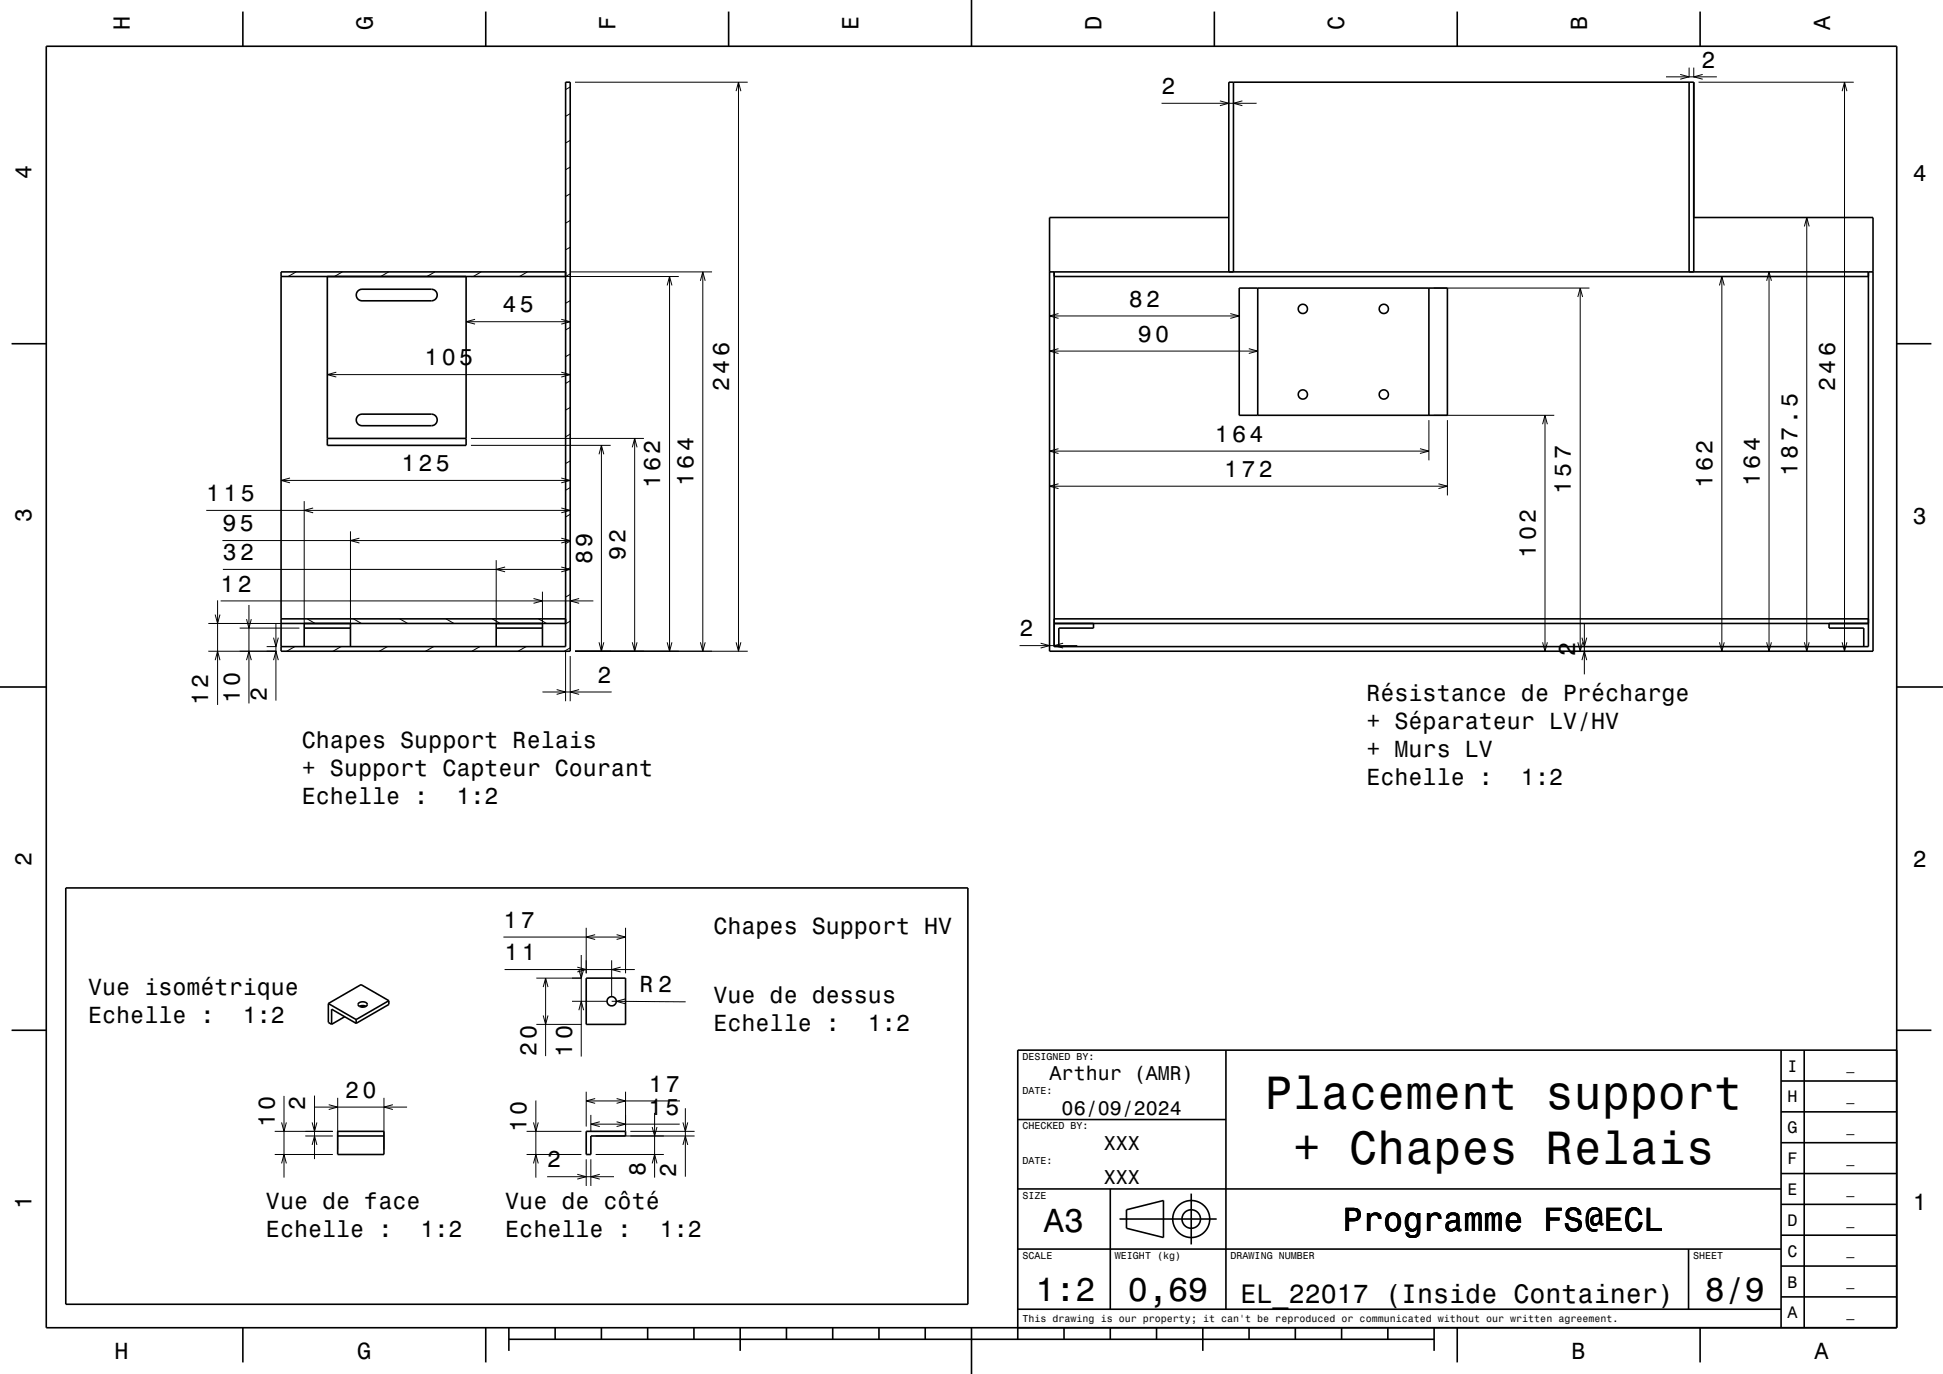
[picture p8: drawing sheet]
<svg xmlns="http://www.w3.org/2000/svg" width="420mm" height="297mm" viewBox="0 0 420 297" stroke-linecap="round" stroke-linejoin="round" font-family="sans-serif">
<g fill="none" stroke="#000" stroke-width=".22">
<path d="M123.3 18.8l-1 .6M124.3 17.8h37.3M159.1 19.7l.5-1.9 .6 1.9M159.6 17.8v123M360.1 16.6h11M363.2 16.1l1.9 .5-1.9 .5M365.1 14.6v2.1M366.1 14.6v2.1M367.2 17.8h33.5M368.1 16.1l-2 .5 2 .5M398.2 19.7l.5-1.9 .5 1.9M398.7 17.8v123"/>
<path d="M123.3 36.1l-1 .6M123.3 30.3l-1 .6M123.3 24.6l-1 .5M251.1 22.3h20.5M263.7 21.8l1.9 .5-1.9 .5M268.6 21.8l-2 .5 2 .5M64 58.8l-1.7 1M74 58.8l-1.7 1M84 58.8l-1.7 1M94 58.8l-1.7 1M101.8 59.8h44.9M104 58.8l-1.7 1"/>
<path d="M114 58.8l-1.7 1M123.3 59.2l-1 .6M123.3 53.4l-1 .6M123.3 47.7l-1 .5M123.3 41.9l-1 .6M123.3 58.8h30.6M144.7 59.8v81M151.9 58.8v82M372.2 59.8v81M382.4 58.8v82M390 49l.6-2 .5 2M390.6 47v93.8"/>
<path d="M100.8 69.5h22.5M102.7 69l-1.9 .5 1.9 .6M121.3 69l2 .5-2 .6M123.3 76.5l-1 .6M123.3 70.8l-1 .5M123.3 65l-1 .6M144.2 61.7l.5-1.9 .5 1.9M151.4 60.7l.5-1.9 .5 1.9M226.9 68.3h41M226.9 75.9h45M228.8 67.8l-1.9 .5 1.9 .5M228.8 75.4l-1.9 .5 1.9 .5"/>
<path d="M265.9 67.8l2 .5-2 .5M269.9 75.4l2 .5-2 .5M309.9 62.3h33.7M341.1 64.2l.5-1.9 .5 1.9M341.6 62.3v78.5M371.7 61.7l.5-1.9 .5 1.9M381.9 60.7l.5-1.9 .5 1.9M70.8 81h52.5M72.7 80.5l-1.9 .5 1.9 .5M101.8 96.3h30.2M101.8 94.8h37.4M121.3 80.5l2 .5-2 .5"/>
<path d="M123.3 99.6l-1 .6M123.3 93.8l-1 .6M123.3 88.1l-1 .6M123.3 82.3l-1 .6M129.5 98.2l.5-1.9 .5 1.9M130 96.3v44.5M136.7 96.7l.5-1.9 .5 1.9M137.2 94.8v46M226.9 97.5h82M228.8 97l-1.9 .5 1.9 .5M306.9 97l2 .5-2 .5M308.9 90.8v8.7"/>
<path d="M309.9 89.8h26.1M312.9 90.8v16.3M333.4 91.7l.6-1.9 .5 1.9M334 89.8v51M44.6 110.3h78.7M48.1 116.8h75.2M60.8 103.8h62.5M62.7 103.3l-1.9 .5 1.9 .6M65.8 108.3v26.4M67.7 109.8l-1.9 .5 1.9 .5M75.8 114.8v19.9M77.7 116.3l-1.9 .5 1.9 .6"/>
<path d="M121.3 103.3l2 .5-2 .6M121.3 116.3l2 .5-2 .6M121.3 109.8l2 .5-2 .5M123.3 116.9l-1 .6M123.3 111.2l-1 .5M123.3 105.4l-1 .6M226.9 105.1h86M228.8 104.6l-1.9 .5 1.9 .5M310.9 104.6l2 .5-2 .5M45 134.8h19.7M46.5 132.8l.5 2 .6-2M47 129.8v22.6"/>
<path d="M47.7 129.9h80.6M48.2 123.1h75.1M51.8 135.8h12.9M53.3 133.8l.5 2 .5-2M53.8 130.8v21.3M57.6 139.8h2.1M59.1 137.8l.5 2 .6-2M59.6 134.8v16.6M63.7 139.8l-1.7 1M66.4 133.8l1.7 1M73.7 139.8l-1.7 1M76.4 133.8l1.7 1"/>
<path d="M83.7 139.8l-1.7 1M86.4 133.8l1.7 1M93.7 139.8l-1.7 1M96.4 133.8l1.7 1M103.7 139.8l-1.7 1M106.4 133.8l1.7 1M107.3 121.1v13.6M109.2 122.6l-1.9 .5 1.9 .5M113.7 139.8l-1.7 1M115.3 129.4l2 .5-2 .5M116.4 133.8l1.7 1M117.3 127.9v6.8"/>
<path d="M121.3 122.6l2 .5-2 .5M123.3 134.3l-1 .5M123.3 128.5l-1 .6M123.3 122.7l-1 .6M125.2 129.4l-1.9 .5 1.9 .5M129.5 138.8l.5 2 .5-2M136.7 138.8l.5 2 .5-2M144.2 138.8l.5 2 .5-2M151.4 138.8l.5 2 .5-2M159.1 138.8l.5 2 .6-2M220.4 139.6h12.5M224.9 139l2 .6-2 .5"/>
<path d="M229.8 139l-1.9 .6 1.9 .5M333.4 138.8l.6 2 .5-2M341.1 138.8l.5 2 .5-2M342 137.8l.5 2 .5-2M342.5 134.8v11M371.7 138.8l.5 2 .5-2M381.9 138.8l.5 2 .5-2M390 138.8l.6 2 .5-2M398.2 138.8l.5 2 .5-2M45 140.8h14.7M46.5 142.7l.5-1.9 .6 1.9M53.3 142.7l.5-1.9 .5 1.9"/>
<path d="M59.1 142.7l.5-1.9 .6 1.9M117.3 149.6h14.9M120.3 149.1l2 .5-2 .5M122.3 140.8v10.8M123.3 140l-1.3 .8M123.3 141.8v9.8M124.3 140.8h37.3M125.2 149.1l-1.9 .5 1.9 .5M342 142.7l.5-1.9 .5 1.9M108.8 202.6h26.4M109.1 209.6h28.1M115.9 211.4h9.8"/>
<path d="M117.4 213.4l.5-2 .6 2M117.4 219.5l.5 1.9 .6-1.9M117.9 211.4v16.9M123.6 216.4h7.6M124.8 209.1l1.9 .5-1.9 .5M125.1 218.4l.5-2 .6 2M125.1 209.5l.5 1.9 .6-1.9M125.6 206.4v22M126.7 200.6v9.8M128.7 202l-2 .6 2 .5M132.2 207.6v7.8M132.2 216.4l16 .2"/>
<path d="M133.3 202l1.9 .6-1.9 .5M134.2 209.1l-2 .5 2 .5M135.2 215.9l-2 .5 1.9 .6M135.2 200.6v9.8M61.4 236.9v17.7M68 236.8v13.8M68 239.3h20M71.1 238.8l1.9 .5-1.9 .5M73 237.3v11.2M83 237.3v11.2M84.9 238.8l-1.9 .5 1.9 .5M115.8 237.9v16.7"/>
<path d="M115.9 221.4h9.8M126.7 236v7.5M126.7 238h20.3M128.7 237.5l-2 .5 2 .5M133.3 237.5l1.9 .5-1.9 .5M135.2 236v8.5M148.1 239.6v14.8M59.4 249.6h12.6M59.4 244.6h12.6M60.9 251.5l.5-1.9 .5 1.9M60.9 242.6l.5 2 .5-2M66 245.6h6"/>
<path d="M67.5 242.6l.5 2 .5-2M67.5 247.5l.5-1.9 .5 1.9M113.8 249.6h11.9M113.8 244.6h11.9M115.3 242.6l.5 2 .6-2M115.3 251.5l.5-1.9 .6 1.9M118.3 254.4h14.4M124.8 253.8l1.9 .6-1.9 .5M126.7 250.6v5.8M127.7 241v3.5M127.7 250.6v5.8M127.7 243h19.2"/>
<path d="M128.8 249.6h14.7M128.8 245.6h21.3M129.6 253.8l-1.9 .6 1.9 .5M129.6 242.5l-1.9 .5 1.9 .5M133.3 242.5l1.9 .5-1.9 .5M136.3 244.6h13.8M141 243.6l.5 2 .5-2M141 251.5l.5-1.9 .5 1.9M141.5 240.6v14M147.6 242.6l.5 2 .6-2M147.6 247.5l.5-1.9 .6 1.9"/>
</g>
<g fill="none" stroke="#000" stroke-width=".35">
<path d="M10 10h400v277h-400zM52.5 2.5v7.5M105 2.5v7.5M157.5 2.5v7.5M210 0v10M262.5 2.5v7.5M266.6 17.8v41M315 2.5v7.5M365.1 17.8v41M367.5 2.5v7.5M60.8 59.8h61.5M70.8 59.8v36.5h30v-36.5"/>
<path d="M122.3 58.8h-61.5v82h62.5v-123h-1v122h-61.5M226.9 58.8h178M227.9 58.8v81h176v-81M227.9 59.8h176M265.6 47h-38.7v93.8h178v-93.8h-38.8M265.6 58.8v-41h100.5v41M2.5 74.3h7.5M77.4 62.9l.9-.4h15a1.25 1.25 0 0 1 1.2 1.3 1.25 1.25 0 0 1-1.2 1.2h-15a1.25 1.25 0 0 1-1.2-.7 1.25 1.25 0 0 1 .3-1.4zM267.9 62.3h45v27.5h-45zM271.9 62.3v27.5M308.9 62.3v27.5M410 74.3h7.5"/>
<path d="M70.8 94.8h30M77.4 89.9l.9-.4h15a1.25 1.25 0 0 1 1.2 1.3 1.25 1.25 0 0 1-1.2 1.2h-15a1.25 1.25 0 0 1-1.2-.7 1.25 1.25 0 0 1 .3-1.4zM60.8 133.8h61.5M60.8 134.8h61.5M65.8 135.8h10M65.8 134.8v5M75.8 134.8v5M107.3 135.8h10M107.3 134.8v5M117.3 134.8v5M227.9 133.8h176M227.9 134.8h176"/>
<path d="M236.4 134.8v1h-7.5v4M395.4 134.8v1h7.5v4M0 148.5h10M410 148.5h10M14.2 191.9h195v90h-195zM71 216.9v4.1l.7 .4M71 216.9l6 3.5M74.5 219.8l-2.8 1.6M77.5 216.9a1.16 1.16 0 0 1 1.9 .3 1.11 1.11 0 0 1-1 .5 1.11 1.11 0 0 1-1-.7zM77.7 217.5l.7-.1 .7 .1M78.7 217.4l-.6 .3M84.1 216.3v.8l-7.1 4.1"/>
<path d="M84.1 216.3l-6.1-3.5-7 4.1M84.1 216.3l-7.1 4.1M126.7 211.4h8.5v10h-8.5zM2.5 222.7h7.5M77 221.2l-5.3-3.1v3.3M77 220.4v.8M265 227v56M385 233.7h25M385 227v60M390 227v60M410 222.7h7.5M410 227h-190v62.5"/>
<path d="M73 245.6h10M73 244.6h10v5h-10zM126.7 244.6h8.5v1h-7.5v4h-1zM220 257h165M220 242h45M240 257v26M257.5 258v11M385 253.7h25M385 247h25M385 240.3h25M220 270h165M242 263.5h21"/>
<path d="M243.5 261.5l8-2v8l-8-2zM365 270v13M385 273.7h25M385 267h25M385 260.3h25M52.5 287v7.5M105 287v7.5M110 289.5h200M110 287v5M120 287v2.5M130 287v2.5M140 287v2.5"/>
<path d="M150 287v2.5M160 287v5M170 287v2.5M180 287v2.5M190 287v2.5M200 287v2.5M210 287v10M220 283h165M230 287v2.5M240 287v2.5M250 287v2.5M260 287v5"/>
<path d="M270 287v2.5M280 287v2.5M290 287v2.5M300 287v2.5M310 287v5M315 287v7.5M367.5 287v7.5M385 280.3h25"/>
<circle cx="281.6" cy="66.8" r="1"/>
<circle cx="299.1" cy="66.8" r="1"/>
<circle cx="281.6" cy="85.3" r="1"/>
<circle cx="299.1" cy="85.3" r="1"/>
<circle cx="132.2" cy="216.4" r="1"/>
<circle cx="257.5" cy="263.5" r="2"/>
<circle cx="257.5" cy="263.5" r="4"/>
</g>
<g font-size="10.1">
<text x="273.4" y="239.6">Placement support</text>
<text x="279.5" y="251.7">+ Chapes Relais</text>
</g>
<g font-size="7.2">
<text x="225.7" y="266.3">A3</text>
<text x="290.3" y="266.1">Programme FS@ECL</text>
<text x="223.8" y="281.3">1:2</text>
<text x="243.8" y="281.3">0,69</text>
<text x="368.5" y="281.3">8/9</text>
</g>
<text font-size="5.8" x="268.2" y="281.6">EL_22017 (Inside Container)</text>
<g font-size="5">
<text x="28.1" y="6.5" transform="rotate(-90 28.1 6.5)">H</text>
<text x="80.6" y="6.5" transform="rotate(-90 80.6 6.5)">G</text>
<text x="133.1" y="6.5" transform="rotate(-90 133.1 6.5)">F</text>
<text x="185.6" y="6.5" transform="rotate(-90 185.6 6.5)">E</text>
<text x="238.1" y="6.5" transform="rotate(-90 238.1 6.5)">D</text>
<text x="290.6" y="6.5" transform="rotate(-90 290.6 6.5)">C</text>
<text x="343.1" y="6.5" transform="rotate(-90 343.1 6.5)">B</text>
<text x="395.6" y="6.5" transform="rotate(-90 395.6 6.5)">A</text>
<text x="367.8" y="14.6">2</text>
<text x="251.1" y="20.3">2</text>
<text x="6.8" y="38.7" transform="rotate(-90 6.8 38.7)">4</text>
<text x="413.5" y="39">4</text>
<text x="108.6" y="67.5">45</text>
<text x="244" y="66.3">82</text>
<text x="246" y="73.9">90</text>
<text x="91.8" y="79">105</text>
<text x="157.6" y="84.5" transform="rotate(-90 157.6 84.5)">246</text>
<text x="396.7" y="84.5" transform="rotate(-90 396.7 84.5)">246</text>
<text x="262.6" y="95.5">164</text>
<text x="86.8" y="101.8">125</text>
<text x="142.7" y="105.5" transform="rotate(-90 142.7 105.5)">162</text>
<text x="149.9" y="105" transform="rotate(-90 149.9 105)">164</text>
<text x="264.6" y="103.1">172</text>
<text x="339.6" y="106.8" transform="rotate(-90 339.6 106.8)">157</text>
<text x="370.2" y="105.5" transform="rotate(-90 370.2 105.5)">162</text>
<text x="380.4" y="105" transform="rotate(-90 380.4 105)">164</text>
<text x="388.6" y="102.9" transform="rotate(-90 388.6 102.9)">187.5</text>
<text x="6.8" y="112.9" transform="rotate(-90 6.8 112.9)">3</text>
<text x="44.6" y="108.3">115</text>
<text x="413.5" y="113.2">3</text>
<text x="48.1" y="114.8">95</text>
<text x="48.2" y="121.1">32</text>
<text x="128" y="121.9" transform="rotate(-90 128 121.9)">89</text>
<text x="135.2" y="121.2" transform="rotate(-90 135.2 121.2)">92</text>
<text x="332" y="120.5" transform="rotate(-90 332 120.5)">102</text>
<text x="47.7" y="127.9">12</text>
<text x="220.4" y="137.6">2</text>
<text x="340.5" y="141.8" transform="rotate(-90 340.5 141.8)">2</text>
<text x="129.2" y="147.6">2</text>
<text x="45" y="152.4" transform="rotate(-90 45 152.4)">12</text>
<text x="51.8" y="152.1" transform="rotate(-90 51.8 152.1)">10</text>
<text x="57.6" y="151.4" transform="rotate(-90 57.6 151.4)">2</text>
<text x="295.4" y="151.6">Résistance de Précharge</text>
<text x="65.3" y="161.6">Chapes Support Relais</text>
<text x="295.4" y="157.7">+ Séparateur LV/HV</text>
<text x="65.3" y="167.7">+ Support Capteur Courant</text>
<text x="295.4" y="163.7">+ Murs LV</text>
<text x="65.3" y="173.7">Echelle :</text>
<text x="98.7" y="173.7">1:2</text>
<text x="295.4" y="169.8">Echelle :</text>
<text x="328.8" y="169.8">1:2</text>
<text x="6.8" y="187.1" transform="rotate(-90 6.8 187.1)">2</text>
<text x="413.5" y="187.4">2</text>
<text x="108.8" y="200.6">17</text>
<text x="154.2" y="201.8">Chapes Support HV</text>
<text x="109.1" y="207.6">11</text>
<text x="19.1" y="215.2">Vue isométrique</text>
<text x="138.2" y="214.5" transform="rotate(1 138.2 214.5)">R 2</text>
<text x="19.1" y="221.2">Echelle :</text>
<text x="52.5" y="221.2">1:2</text>
<text x="154.2" y="216.8">Vue de dessus</text>
<text x="154.2" y="222.8">Echelle :</text>
<text x="187.6" y="222.8">1:2</text>
<text x="115.9" y="228.3" transform="rotate(-90 115.9 228.3)">20</text>
<text x="123.6" y="228.4" transform="rotate(-90 123.6 228.4)">10</text>
<text x="66" y="239.9" transform="rotate(-90 66 239.9)">2</text>
<text x="74.6" y="237.3">20</text>
<text x="140.2" y="236">17</text>
<text x="59.4" y="243.7" transform="rotate(-90 59.4 243.7)">10</text>
<text x="113.8" y="244.7" transform="rotate(-90 113.8 244.7)">10</text>
<text x="140.2" y="241">15</text>
<text x="118.3" y="252.4">2</text>
<text x="139.5" y="254.1" transform="rotate(-90 139.5 254.1)">8</text>
<text x="146.1" y="254.4" transform="rotate(-90 146.1 254.4)">2</text>
<text x="6.8" y="261.3" transform="rotate(-90 6.8 261.3)">1</text>
<text x="57.5" y="261.4">Vue de face</text>
<text x="109.2" y="261.4">Vue de côté</text>
<text x="413.5" y="261.6">1</text>
<text x="57.5" y="267.5">Echelle :</text>
<text x="90.9" y="267.5">1:2</text>
<text x="109.2" y="267.5">Echelle :</text>
<text x="142.6" y="267.5">1:2</text>
<text x="24.7" y="293.8">H</text>
<text x="77.2" y="293.8">G</text>
<text x="339.7" y="293.8">B</text>
<text x="392.2" y="293.8">A</text>
</g>
<g font-size="4.3">
<text x="226.9" y="233.5">Arthur (AMR)</text>
<text x="229.5" y="241">06/09/2024</text>
<text x="238.6" y="248.5">XXX</text>
<text x="238.6" y="256">XXX</text>
</g>
<g font-size="3.6">
<text x="386.4" y="231.6">I</text>
<text x="386.4" y="238.3">H</text>
<text x="386.4" y="245">G</text>
<text x="386.4" y="251.6">F</text>
<text x="386.4" y="258.3">E</text>
<text x="386.4" y="265">D</text>
<text x="386.4" y="271.6">C</text>
<text x="386.4" y="278.3">B</text>
<text x="386.4" y="285">A</text>
</g>
<g font-size="2.9">
<text x="399.1" y="231.4">_</text>
<text x="399.1" y="238">_</text>
<text x="399.1" y="244.7">_</text>
<text x="399.1" y="251.4">_</text>
<text x="399.1" y="258">_</text>
<text x="399.1" y="264.7">_</text>
<text x="399.1" y="271.4">_</text>
<text x="399.1" y="278">_</text>
<text x="399.1" y="284.7">_</text>
</g>
<g font-size="2.2">
<text x="221" y="229.1">DESIGNED BY:</text>
<text x="221" y="236.6">DATE:</text>
<text x="221" y="244.1">CHECKED BY:</text>
<text x="221" y="251.6">DATE:</text>
<text x="221" y="259.1">SIZE</text>
<text x="221" y="272.1">SCALE</text>
<text x="241" y="272.1">WEIGHT (kg)</text>
<text x="266" y="272.1">DRAWING NUMBER</text>
<text x="366" y="272.1">SHEET</text>
<text x="221" y="285.8">This drawing is our property; it can't be reproduced or communicated without our written agreement.</text>
</g>
</svg>
